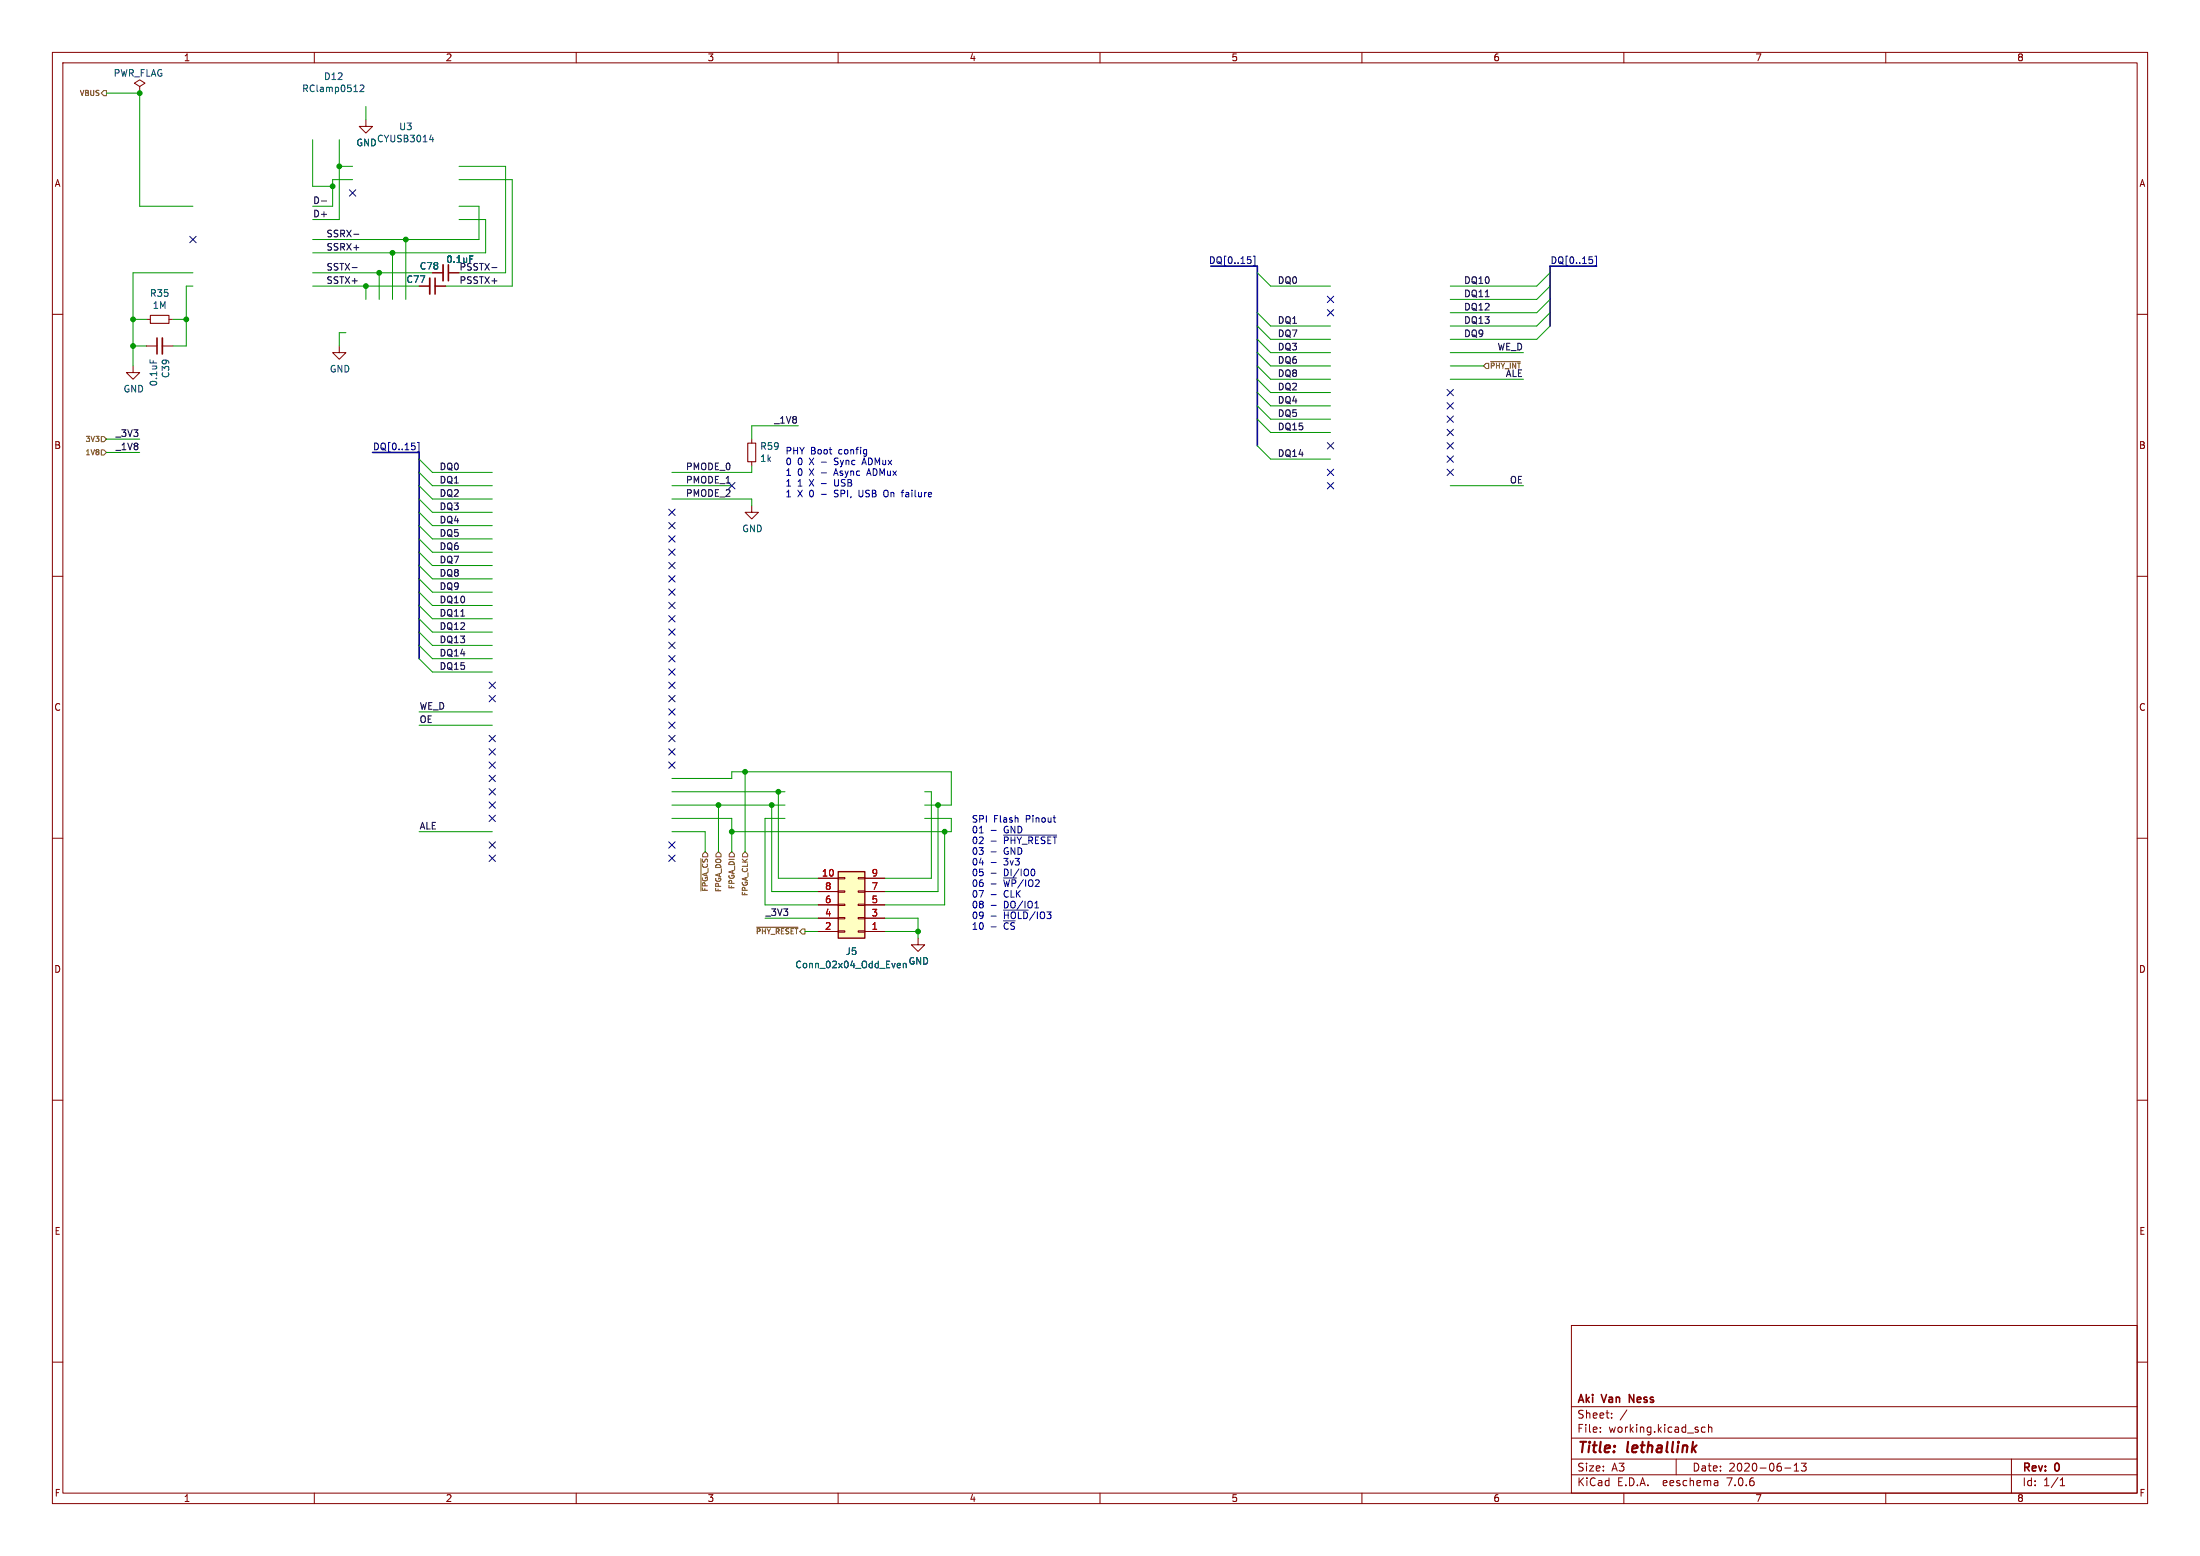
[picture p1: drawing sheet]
<svg xmlns="http://www.w3.org/2000/svg" width="420mm" height="297mm" viewBox="0 0 420 297" stroke-linecap="round" stroke-linejoin="round" font-family="sans-serif">
<g fill="none" stroke="#840000" stroke-width=".19">
<path d="M10 10h400v277h-400zM12 12h396v273h-396zM26.7 16.5l1-.6-1-.7-1 .7 1 .6v1.3M26.7 17.8h.1M60 10v2M110 10v2M160 10v2M210 10v2M260 10v2M310 10v2M360 10v2M69.8 22.9v1.2h1.3l-1.3 1.3-1.2-1.3h1.2"/>
<path d="M10 60h2M80 54.6h2M82.5 52.1h2.1M83.1 54.6h2M85.6 52.1h2M408 60h2M25.4 69.9v1.2h1.3l-1.3 1.3-1.3-1.3h1.3M27.9 61h.8M27.9 66h2.1M31 66h2M32.3 61h.7M64.8 66v1.3h1.2l-1.2 1.3-1.3-1.3h1.3"/>
<path d="M143.5 96.5v1.3h1.3l-1.3 1.3-1.3-1.3h1.3M143.5 83.8v.8M143.5 88.1v.8M10 110h2M408 110h2M10 160h2M408 160h2M156.2 177.8h3.8M156.2 167.6h3.8M156.2 175.3h3.8M156.2 172.7h3.8M156.2 170.2h3.8"/>
<path d="M160 167.5h1.3v.3h-1.3zM160 170.1h1.3v.2h-1.3zM160 172.6h1.3v.2h-1.3zM160 175.1h1.3v.3h-1.3zM160 177.7h1.3v.2h-1.3zM163.8 167.5h1.3v.3h-1.3zM163.8 170.1h1.3v.2h-1.3zM163.8 172.6h1.3v.2h-1.3zM163.8 175.1h1.3v.3h-1.3zM163.8 177.7h1.3v.2h-1.3zM165.1 177.8h3.8M165.1 167.6h3.8"/>
<path d="M165.1 175.3h3.8M165.1 172.7h3.8M165.1 170.2h3.8M175.3 179.1v1.2h1.2l-1.2 1.3-1.3-1.3h1.3M10 210h2M408 210h2M10 260h2M300 253h108v32h-108zM408 260h2M300 278.5h108M300 274.5h108M300 268.5h108"/>
<path d="M305.5 273.2v.2M305.5 272.5v.1M307.7 270.5v.2M307.7 269.8v.1M310.6 269.1l-1.3 1.9M320 278.5v3M325.5 272.5l-.4-.1-.3 .3 .1 .6h.6M326.2 272.5l.2-.1 .3 .1 .1 .9M326.2 271.9v1.5M342.5 279.7l.4-.4v1.5M343.9 279.3h.9l-.5 .6 .4 .1v.6l-.2 .2-.6-.2M384 278.5v6.5"/>
<path d="M60 285v2M110 285v2M160 285v2M210 285v2M260 285v2M300 281.5h108M310 285v2M327.9 282.7v.9M327.9 283.5l-.1 .1M327.9 282.9l-.1 .1M340.7 280.2h1.2M342.5 280.8h.9"/>
<path d="M360 285v2M393.3 283.6h.9M393.3 282.5l.4-.4v1.5"/>
</g>
<path d="M83.1 53.1v3M85.6 50.5v3.1M30 64.5v3.1M311 267.7v-1.5l.9 1.5" fill="none" stroke="#840000" stroke-width=".3"/>
<path d="M82 53.1v3M84.6 50.5v3.1M31 64.5v3.1" fill="none" stroke="#840000" stroke-width=".33"/>
<path d="M68.8 16.3l.4-.1 .3 .4-.8 .9h.8M82 26.6h.8M82.6 26.2v.9M89.7 48.8h.6M28.6 68.7v.6M171.5 183.9h.3l.1 .3-.6 .1M171.8 184.7h-.3M172.4 183.9v.8M172.9 183.9h-.3l-.2 .1" fill="none" stroke="#006464" stroke-width=".19"/>
<path d="M28.7 60.2h3.6v1.5h-3.6zM142.7 84.6h1.6v3.5h-1.6z" fill="none" stroke="#840000" stroke-width=".2"/>
<path d="M160 166.4h5.1v12.7h-5.1z" fill="#ffffc2" stroke="#ffffc2" stroke-width=".19"/>
<path d="M160 166.4h5.1v12.7h-5.1z" fill="none" stroke="#840000" stroke-width=".25"/>
<path d="M19.8 17.3h.5v1h-.5l-.5-.5zM283.7 69.4h.5v.9h-.5l-.5-.4zM284.5 69h5.7M19.3 83.3h.5l.5 .5-.5 .5h-.5zM19.3 85.9h.5l.5 .5-.5 .5h-.5zM133.8 163.9v6.2M137.2 162.6l.5 .5v.5h-1v-.5zM139.7 162.6l.5 .5v.5h-1v-.5zM142.2 162.6l.5 .5v.5h-1v-.5zM144.4 177h7.9" fill="none" stroke="#725600" stroke-width=".19"/>
<path d="M61.4 38.4h.9M67.2 51.1h1M67.5 44.7h1M93.9 51.1h1" fill="none" stroke="#0f0f0f" stroke-width=".19"/>
<g fill="none" stroke="#000084" stroke-width=".19">
<path d="M66.7 36.2l1.2 1.2M67.9 36.2l-1.2 1.2M36.2 45.1l1.2 1.2M37.4 45.1l-1.2 1.2M238.2 49h.6M238.7 49.6l.1 .1-.1 .5M239.3 48.9h.3v1.8h-.3M253.4 59.1l1.2 1.2M253.4 56.5l1.2 1.3M254.6 59.1l-1.2 1.2M254.6 56.5l-1.2 1.3M303.4 49h.6"/>
<path d="M303.9 49.6l.2 .1-.2 .5M304.5 48.9h.3v1.8h-.3M276.3 74.3l1.2 1.2M276.3 76.9l1.2 1.2M276.3 79.4l1.2 1.2M277.5 74.3l-1.2 1.2M277.5 76.9l-1.2 1.2M277.5 79.4l-1.2 1.2M78.6 84.6h.6M79.1 85.1l.2 .2-.2 .5M79.7 84.5h.3v1.8h-.3M127.7 99.7l1.2 1.2"/>
<path d="M127.7 97.2l1.2 1.2M128.9 99.7l-1.2 1.2M128.9 97.2l-1.2 1.2M139.1 92.1l1.2 1.2M140.3 92.1l-1.2 1.2M253.4 84.5l1.2 1.2M253.4 92.1l1.2 1.2M253.4 89.6l1.2 1.2M254.6 84.5l-1.2 1.2M254.6 92.1l-1.2 1.2M254.6 89.6l-1.2 1.2M276.3 87l1.2 1.2"/>
<path d="M276.3 81.9l1.2 1.3M276.3 84.5l1.2 1.2M276.3 89.6l1.2 1.2M277.5 87l-1.2 1.2M277.5 81.9l-1.2 1.3M277.5 84.5l-1.2 1.2M277.5 89.6l-1.2 1.2M127.7 117.5l1.2 1.2M127.7 115l1.2 1.2M127.7 102.3l1.2 1.2M127.7 107.3l1.2 1.3M127.7 104.8l1.2 1.2"/>
<path d="M127.7 112.4l1.2 1.2M127.7 109.9l1.2 1.2M128.9 117.5l-1.2 1.2M128.9 115l-1.2 1.2M128.9 102.3l-1.2 1.2M128.9 107.3l-1.2 1.3M128.9 104.8l-1.2 1.2M128.9 112.4l-1.2 1.2M128.9 109.9l-1.2 1.2M93.4 132.7l1.2 1.3M93.4 130.2l1.2 1.2M94.6 132.7l-1.2 1.3"/>
<path d="M94.6 130.2l-1.2 1.2M127.7 132.7l1.2 1.3M127.7 122.6l1.2 1.2M127.7 137.8l1.2 1.2M127.7 130.2l1.2 1.2M127.7 127.7l1.2 1.2M127.7 135.3l1.2 1.2M127.7 125.1l1.2 1.2M127.7 120l1.2 1.3M128.9 132.7l-1.2 1.3M128.9 122.6l-1.2 1.2M128.9 137.8l-1.2 1.2"/>
<path d="M128.9 130.2l-1.2 1.2M128.9 127.7l-1.2 1.2M128.9 135.3l-1.2 1.2M128.9 125.1l-1.2 1.2M128.9 120l-1.2 1.3M93.4 155.6l1.2 1.2M93.4 150.5l1.2 1.2M93.4 148l1.2 1.2M93.4 145.4l1.2 1.3M93.4 153.1l1.2 1.2M93.4 142.9l1.2 1.2M93.4 140.4l1.2 1.2"/>
<path d="M94.6 155.6l-1.2 1.2M94.6 150.5l-1.2 1.2M94.6 148l-1.2 1.2M94.6 145.4l-1.2 1.3M94.6 153.1l-1.2 1.2M94.6 142.9l-1.2 1.2M94.6 140.4l-1.2 1.2M127.7 140.4l1.2 1.2M127.7 145.4l1.2 1.3M127.7 142.9l1.2 1.2M128.9 140.4l-1.2 1.2M128.9 145.4l-1.2 1.3"/>
<path d="M128.9 142.9l-1.2 1.2M93.4 163.2l1.2 1.2M93.4 160.7l1.2 1.2M94.6 163.2l-1.2 1.2M94.6 160.7l-1.2 1.2M127.7 163.2l1.2 1.2M127.7 160.7l1.2 1.2M128.9 163.2l-1.2 1.2M128.9 160.7l-1.2 1.2"/>
</g>
<g fill="none" stroke="#0000c2" stroke-width=".19">
<path d="M164 93.6v1l.2 .2M164.7 88.3h.6M165 87.4l-.5 1.3M165.3 85.8l.1 .1M165.4 85.8v1.2M165.4 86.6l-.1 .1M165.6 90.4h.6M165.9 89.5l-.5 1.2M168.8 94.7l.5 .1M169.3 93.6l-.5 .1M172 94h.5M172.4 93.6h.1"/>
<path d="M187 159h.7M189.2 158.5h1M191.6 159.4h10.1M201.1 156.1h.4M201.4 156.9h.1M189.2 160.5h1M189.2 162.6h1M189.2 164.6h1M189.2 166.7h1M189.2 168.7h1M189.2 170.8h1M189.2 172.8h1"/>
<path d="M189.2 174.9h1M189.2 176.9h1M191.6 173.7h4.7M197.4 166l.2 .4-.2 .7M197.6 173.3h.7"/>
</g>
<path d="M231.1 50.8h8.9v34.3M304.8 50.8h-8.9v11.4M71.1 86.4h8.9v39.3" fill="none" stroke="#000084" stroke-width=".3"/>
<g fill="none" stroke="#009600" stroke-width=".19">
<path d="M20.3 17.8h6.4v21.6h10.1M59.7 26.7v8.9h3.8M64.8 26.7v15.2h-5.1M64.8 31.8h2.5M67.3 34.3h-3.8v5.1h-3.8M69.8 20.3v2.6M87.6 34.3h10.2v20.3h-12.7M87.6 31.8h8.9v20.3h-8.9M87.6 39.4h3.8v6.3h-31.7M36.8 54.6h-1.2v11.4h-2.6M36.8 52.1h-11.4v17.8M59.7 54.6h20.3"/>
<path d="M59.7 52.1h22.8M69.8 54.6v2.6M72.4 52.1v5.1M74.9 48.3v8.9M77.5 45.7v11.5M87.6 41.9h5.1v6.4h-33M240 52.1l2.6 2.5h11.4M240 59.7l2.6 2.5h11.4M295.9 54.6l-2.5 2.6h-16.5M295.9 52.1l-2.5 2.5h-16.5M295.9 59.7l-2.5 2.5h-16.5M295.9 57.2l-2.5 2.5h-16.5"/>
<path d="M25.4 61h2.5M25.4 66h2.5M33 61h2.6M66 63.5h-1.2v2.5M240 69.9l2.6 2.5h11.4M240 62.2l2.6 2.6h11.4M240 64.8l2.6 2.5h11.4M240 67.3l2.6 2.6h11.4M240 77.5l2.6 2.5h11.4M240 72.4l2.6 2.5h11.4M240 74.9l2.6 2.6h11.4M276.9 72.4h13.9"/>
<path d="M276.9 67.3h13.9M276.9 69.9h6.3M295.9 62.2l-2.5 2.6h-16.5M20.3 86.4h6.4M20.3 83.8h6.4M80 90.2l2.5 2.5h11.5M80 87.6l2.5 2.6h11.5M80 92.7l2.5 2.6h11.5M80 97.8l2.5 2.5h11.5M80 95.3l2.5 2.5h11.5M128.3 92.7h11.4M128.3 95.3h15.2v1.2"/>
<path d="M143.5 88.9v1.3h-15.2M152.4 81.3h-8.9v2.5M240 80l2.6 2.6h11.4M240 85.1l2.6 2.5h11.4M276.9 92.7h13.9M80 102.9l2.5 2.5h11.5M80 110.5l2.5 2.5h11.5M80 108l2.5 2.5h11.5M80 115.6l2.5 2.5h11.5M80 118.1l2.5 2.6h11.5M80 113l2.5 2.6h11.5M80 100.3l2.5 2.6h11.5"/>
<path d="M80 105.4l2.5 2.6h11.5M80 125.7l2.5 2.6h11.5M80 135.9h14M80 138.4h14M80 120.7l2.5 2.5h11.5M80 123.2l2.5 2.5h11.5M80 158.8h14M128.3 148.6h11.4v-1.3h41.9v6.4h-5.1M128.3 153.7h21.6M128.3 156.2h11.4v6.4M128.3 158.8h6.3v3.8M128.3 151.1h21.6"/>
<path d="M137.2 153.7v8.9M142.2 147.3v15.3M147.3 153.7v16.5h8.9M148.6 151.1v16.5h7.6M149.9 156.2h-3.9v16.5h10.2M176.5 156.2h5.1v2.6h-41.9M176.5 151.1h1.3v16.5h-8.9M179.1 153.7v16.5h-10.2M180.3 158.8v13.9h-11.4M146 175.3h10.2M153.7 177.8h2.5M168.9 175.3h6.4v3.8"/>
<path d="M168.9 177.8h6.4"/>
</g>
<g fill="#009600" stroke="#009600" stroke-width=".19">
<circle cx="180.3" cy="158.8" r=".46"/>
<circle cx="179.1" cy="153.7" r=".46"/>
<circle cx="147.3" cy="153.7" r=".46"/>
<circle cx="175.3" cy="177.8" r=".46"/>
<circle cx="139.7" cy="158.8" r=".46"/>
<circle cx="69.8" cy="54.6" r=".46"/>
<circle cx="137.2" cy="153.7" r=".46"/>
<circle cx="148.6" cy="151.1" r=".46"/>
<circle cx="142.2" cy="147.3" r=".46"/>
<circle cx="77.5" cy="45.7" r=".46"/>
<circle cx="74.9" cy="48.3" r=".46"/>
<circle cx="72.4" cy="52.1" r=".46"/>
<circle cx="35.6" cy="61" r=".46"/>
<circle cx="26.7" cy="17.8" r=".46"/>
<circle cx="25.4" cy="61" r=".46"/>
<circle cx="25.4" cy="66" r=".46"/>
<circle cx="64.8" cy="31.8" r=".46"/>
<circle cx="63.5" cy="35.6" r=".46"/>
</g>
<g font-size="2.8" fill="#840000">
<text x="301" y="277.9">Title:</text>
<text x="310.6" y="277.9">lethallink</text>
</g>
<g font-size="2.1" fill="#840000">
<text x="301" y="268.2">Aki</text>
<text x="305.9" y="268.2">Van</text>
<text x="311.7" y="268.2">Ness</text>
<text x="301" y="273.7">File:</text>
<text x="301" y="271">Sheet:</text>
<text x="307.1" y="273.7">working.kicad_sch</text>
<text x="301" y="281.1">Size:</text>
<text x="307.6" y="281.1">A3</text>
<text x="323" y="281.1">Date:</text>
<text x="330" y="281.1">2020-06-13</text>
<text x="386" y="281.3">Rev:</text>
<text x="392.4" y="281.3">0</text>
<text x="301" y="283.9">KiCad</text>
<text x="308.7" y="283.9">E.D.A.</text>
<text x="317.6" y="283.9">eeschema</text>
<text x="330" y="283.9">7.0.6</text>
<text x="386" y="283.9">Id:</text>
<text x="390.1" y="283.9">1/1</text>
</g>
<g font-size="1.8" fill="#840000">
<text x="35" y="11.9">1</text>
<text x="85" y="11.9">2</text>
<text x="135" y="11.9">3</text>
<text x="185" y="11.9">4</text>
<text x="235" y="11.9">5</text>
<text x="285" y="11.9">6</text>
<text x="335" y="11.9">7</text>
<text x="385" y="11.9">8</text>
<text x="10.3" y="35.9">A</text>
<text x="408.3" y="35.9">A</text>
<text x="10.3" y="85.9">B</text>
<text x="408.2" y="85.9">B</text>
<text x="10.3" y="135.9">C</text>
<text x="408.2" y="135.9">C</text>
<text x="10.3" y="185.9">D</text>
<text x="408.2" y="185.9">D</text>
<text x="10.3" y="235.9">E</text>
<text x="408.3" y="235.9">E</text>
<text x="10.3" y="285.9">F</text>
<text x="35" y="286.9">1</text>
<text x="85" y="286.9">2</text>
<text x="135" y="286.9">3</text>
<text x="185" y="286.9">4</text>
<text x="235" y="286.9">5</text>
<text x="285" y="286.9">6</text>
<text x="335" y="286.9">7</text>
<text x="385" y="286.9">8</text>
<text x="408.3" y="285.9">F</text>
</g>
<g font-size="1.8" fill="#006464">
<text x="21.6" y="14.8">PWR_FLAG</text>
<text x="57.6" y="17.8">RClamp0512</text>
<text x="61.8" y="15.5">D12</text>
<text x="67.9" y="28.1">GND</text>
<text x="71.9" y="27.4">CYUSB3014</text>
<text x="76.1" y="25">U3</text>
<text x="80" y="51.7">C78</text>
<text x="85.1" y="50.4">0.1uF</text>
<text x="28.5" y="56.8">R35</text>
<text x="29" y="59.2">1M</text>
<text x="77.5" y="54.2">C77</text>
<text x="62.9" y="71.3">GND</text>
<text x="23.5" y="75.1">GND</text>
<text x="30.2" y="73.9" transform="rotate(-90 30.2 73.9)">0.1uF</text>
<text x="32.5" y="72.3" transform="rotate(-90 32.5 72.3)">C39</text>
<text x="145" y="86.1">R59</text>
<text x="145" y="88.4">1k</text>
<text x="141.6" y="101.8">GND</text>
<text x="151.7" y="185">Conn_02x04_Odd_Even</text>
<text x="161.4" y="182.5">J5</text>
<text x="173.4" y="184.3">GND</text>
</g>
<g font-size="1.8" fill="#0f0f0f">
<text x="59.7" y="39">D-</text>
<text x="59.7" y="41.6">D+</text>
<text x="62.2" y="45.4">SSRX-</text>
<text x="62.2" y="47.9">SSRX+</text>
<text x="62.2" y="51.7">SSTX-</text>
<text x="87.6" y="51.7">PSSTX-</text>
<text x="62.2" y="54.3">SSTX+</text>
<text x="87.6" y="54.3">PSSTX+</text>
<text x="243.8" y="54.3">DQ0</text>
<text x="279.4" y="56.8">DQ11</text>
<text x="279.4" y="59.3">DQ12</text>
<text x="279.4" y="54.3">DQ10</text>
<text x="243.8" y="64.4">DQ7</text>
<text x="243.8" y="61.9">DQ1</text>
<text x="279.4" y="61.9">DQ13</text>
<text x="279.4" y="64.4">DQ9</text>
<text x="243.8" y="67">DQ3</text>
<text x="243.8" y="69.5">DQ6</text>
<text x="285.8" y="67">WE_D</text>
<text x="243.8" y="72">DQ8</text>
<text x="243.8" y="74.6">DQ2</text>
<text x="243.8" y="77.1">DQ4</text>
<text x="287.4" y="72">ALE</text>
<text x="22" y="83.5">_3V3</text>
<text x="147.7" y="80.9">_1V8</text>
<text x="243.8" y="82.2">DQ15</text>
<text x="243.8" y="79.7">DQ5</text>
<text x="22" y="86">_1V8</text>
<text x="83.8" y="89.8">DQ0</text>
<text x="130.8" y="89.8">PMODE_0</text>
<text x="243.8" y="87.3">DQ14</text>
<text x="83.8" y="92.4">DQ1</text>
<text x="83.8" y="94.9">DQ2</text>
<text x="130.8" y="94.9">PMODE_2</text>
<text x="130.8" y="92.4">PMODE_1</text>
<text x="288.1" y="92.4">OE</text>
<text x="83.8" y="97.4">DQ3</text>
<text x="83.8" y="100">DQ4</text>
<text x="83.8" y="105.1">DQ6</text>
<text x="83.8" y="102.5">DQ5</text>
<text x="83.8" y="107.6">DQ7</text>
<text x="83.8" y="110.1">DQ8</text>
<text x="83.8" y="112.7">DQ9</text>
<text x="83.8" y="117.8">DQ11</text>
<text x="83.8" y="115.2">DQ10</text>
<text x="83.8" y="122.8">DQ13</text>
<text x="83.8" y="125.4">DQ14</text>
<text x="83.8" y="120.3">DQ12</text>
<text x="83.8" y="127.9">DQ15</text>
<text x="80" y="135.5">WE_D</text>
<text x="80" y="138.1">OE</text>
<text x="80" y="158.4">ALE</text>
<text x="146" y="174.9">_3V3</text>
</g>
<g font-size="1.8" fill="#000084">
<text x="230.7" y="50.5">DQ[0..15]</text>
<text x="295.9" y="50.5">DQ[0..15]</text>
<text x="71.1" y="86">DQ[0..15]</text>
</g>
<g font-size="1.8" fill="#0000c2">
<text x="149.9" y="86.8">PHY Boot</text>
<text x="149.9" y="88.9">0</text>
<text x="152.2" y="88.9">0</text>
<text x="154.6" y="88.9">X -</text>
<text x="159.7" y="88.9">Sync</text>
<text x="160.2" y="86.8">config</text>
<text x="165.3" y="88.9">ADMux</text>
<text x="149.9" y="90.9">1</text>
<text x="149.9" y="93">1</text>
<text x="149.9" y="95">1</text>
<text x="152.2" y="90.9">0</text>
<text x="152.2" y="93">1</text>
<text x="152.2" y="95">X 0</text>
<text x="154.6" y="90.9">X -</text>
<text x="154.6" y="93">X -</text>
<text x="157" y="95">-</text>
<text x="159.7" y="90.9">Async</text>
<text x="159.7" y="93">USB</text>
<text x="159.7" y="95">SPI,</text>
<text x="164.6" y="95">USB</text>
<text x="166.2" y="90.9">ADMux</text>
<text x="169.6" y="95">On</text>
<text x="173.2" y="95">failure</text>
<text x="185.4" y="157.1">SPI</text>
<text x="185.4" y="159.1">01</text>
<text x="185.4" y="161.2">02</text>
<text x="189.7" y="157.1">Flash</text>
<text x="191.8" y="159.1">GND</text>
<text x="191.8" y="161.2">~{PHY_RESET}</text>
<text x="195.9" y="157.1">Pinout</text>
<text x="185.4" y="163.2">03</text>
<text x="185.4" y="165.3">04</text>
<text x="185.4" y="167.3">05</text>
<text x="191.8" y="163.2">GND</text>
<text x="191.8" y="165.3">3v3</text>
<text x="191.8" y="167.3">DI/IO0</text>
<text x="185.4" y="169.4">06</text>
<text x="185.4" y="171.4">07</text>
<text x="185.4" y="173.5">08</text>
<text x="191.8" y="169.4">~{WP}/IO2</text>
<text x="191.8" y="171.4">CLK</text>
<text x="191.8" y="173.5">DO/IO1</text>
<text x="185.4" y="175.5">09</text>
<text x="185.4" y="177.6">10</text>
<text x="191.8" y="175.5">~{HOLD}/IO3</text>
<text x="191.8" y="177.6">~{CS}</text>
</g>
<g font-size="1.8" fill="#a90000">
<text x="156.8" y="167.4">10</text>
<text x="166.3" y="167.4">9</text>
<text x="157.4" y="172.5">6</text>
<text x="157.4" y="169.9">8</text>
<text x="166.3" y="172.5">5</text>
<text x="166.3" y="169.9">7</text>
<text x="157.4" y="177.5">2</text>
<text x="157.4" y="175">4</text>
<text x="166.3" y="177.5">1</text>
<text x="166.3" y="175">3</text>
</g>
<g font-size="1.4" fill="#725600">
<text x="15.1" y="18.5">VBUS</text>
<text x="284.4" y="70.6">~{PHY_INT}</text>
<text x="16.2" y="84.5">3V3</text>
<text x="16.2" y="87.1">1V8</text>
<text x="135.3" y="170.3" transform="rotate(-90 135.3 170.3)">~{FPGA_CS}</text>
<text x="137.9" y="170.4" transform="rotate(-90 137.9 170.4)">FPGA_DO</text>
<text x="140.4" y="169.9" transform="rotate(-90 140.4 169.9)">FPGA_DI</text>
<text x="143" y="171.2" transform="rotate(-90 143 171.2)">FPGA_CLK</text>
<text x="144.2" y="178.5">~{PHY_RESET}</text>
</g>
</svg>
